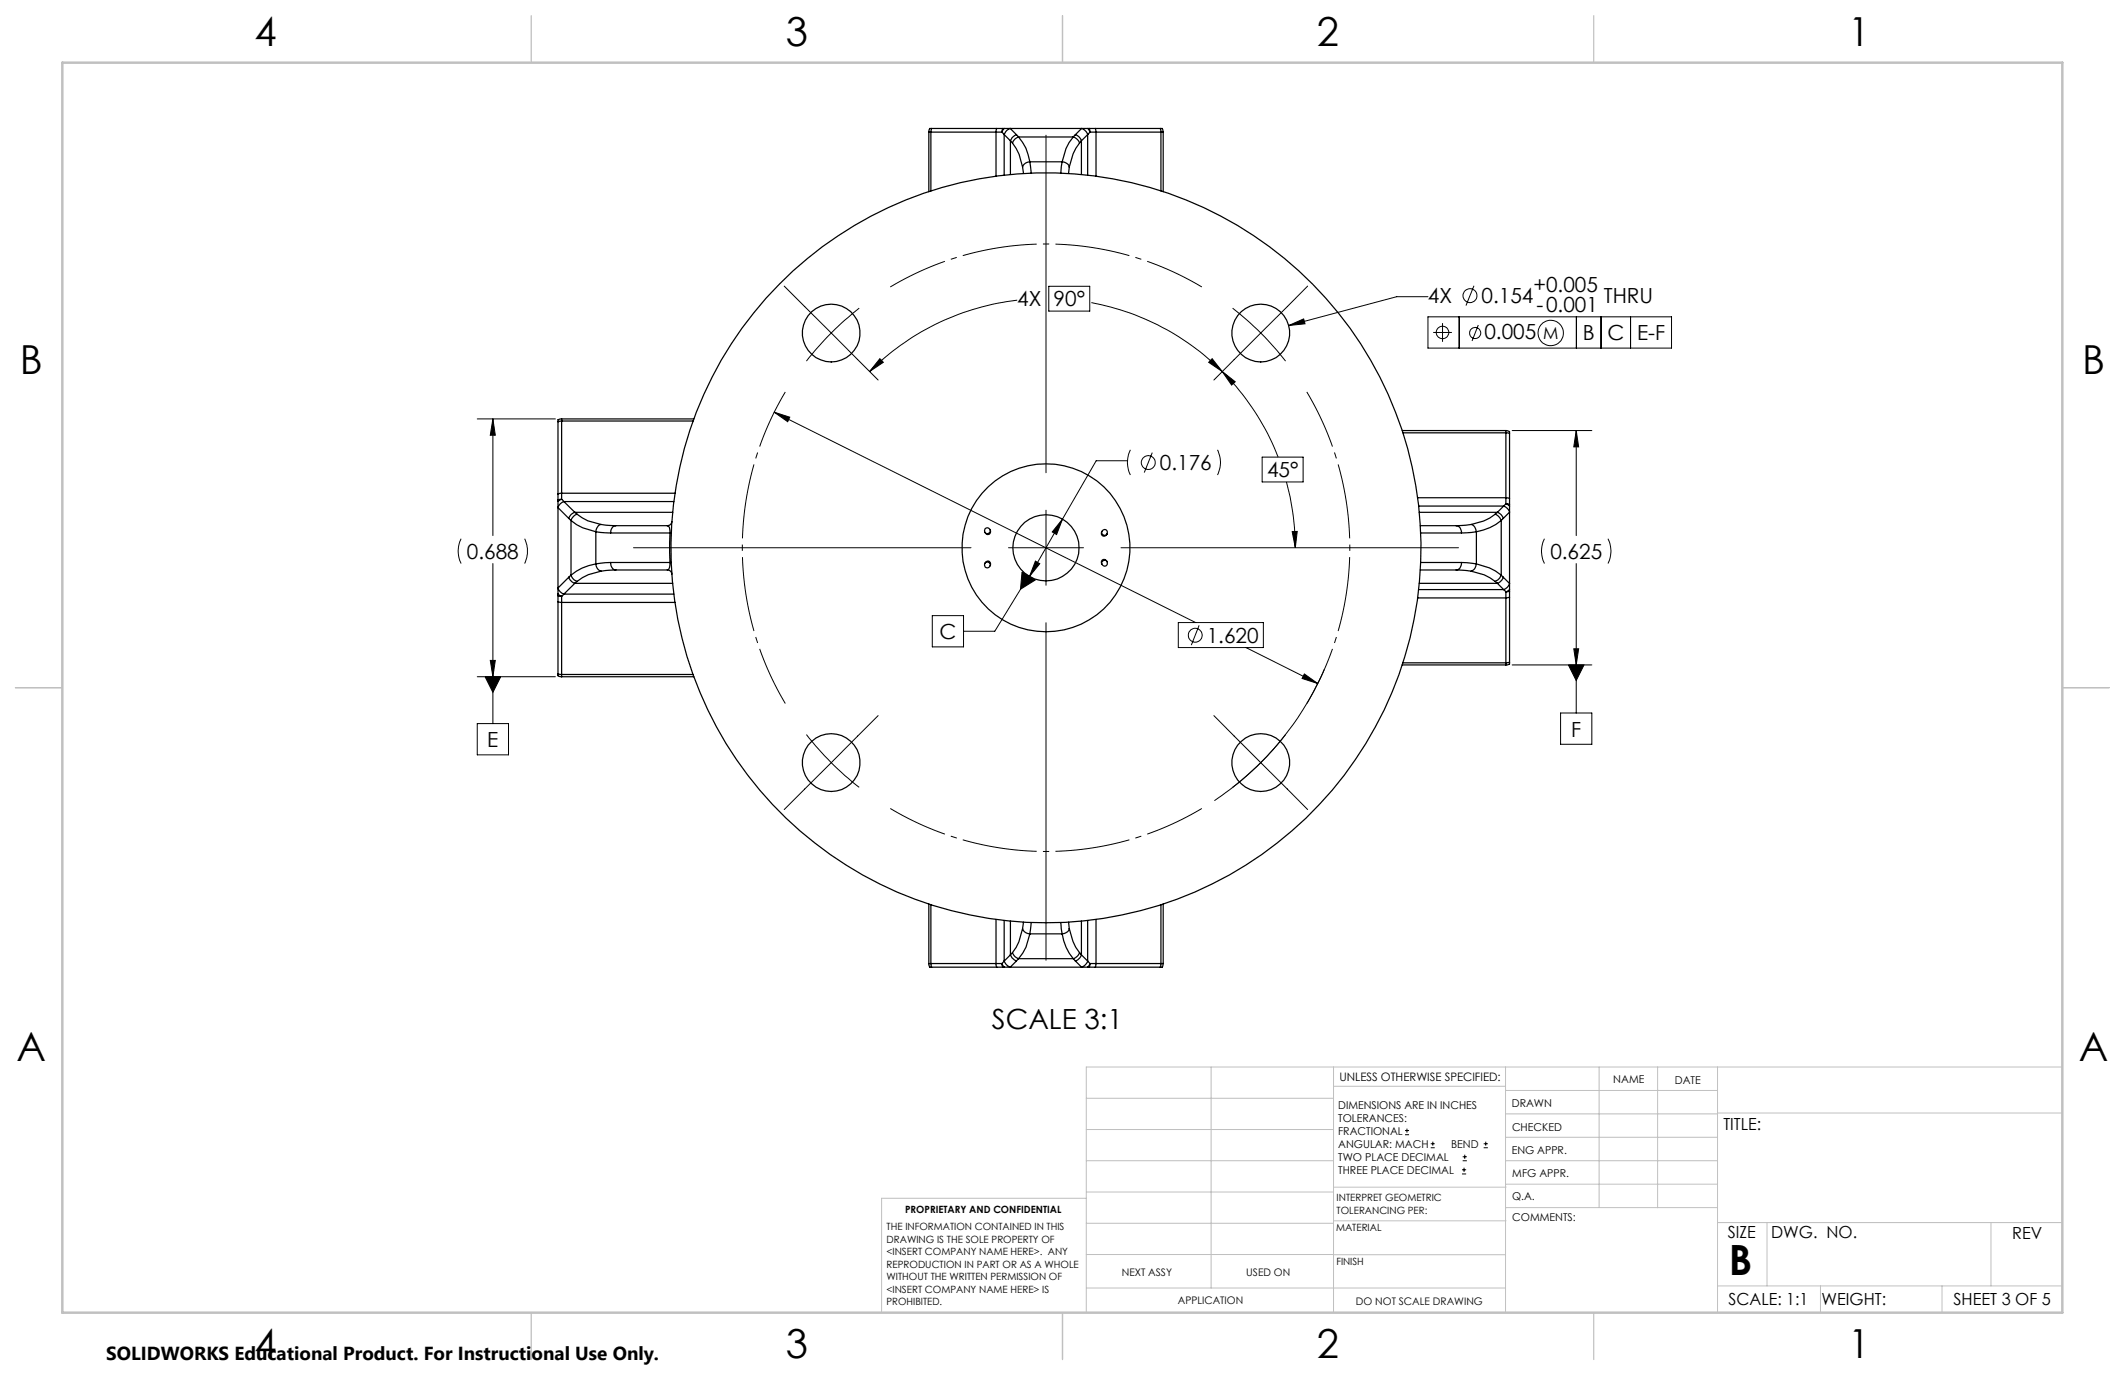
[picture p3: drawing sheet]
<svg xmlns="http://www.w3.org/2000/svg" width="432mm" height="279mm" viewBox="0 0 432 279" stroke-linecap="round" stroke-linejoin="round" font-family="sans-serif">
<g fill="none" stroke="#000" stroke-width=".25">
<path d="M188.7 26.8h.5M188.7 26.8v12.1M189.2 26.8h13.2M189.2 26.8v12M189.3 26.1l-.1 .7M189.3 26.1h-.2a.26 .26 0 0 0-.3 .1 .26 .26 0 0 0 0 .3l-.1 .3M189.3 26.1h13.2M202.4 26.8h1.2M202.4 26.8v9M202.5 26.1l-.1 .7M202.5 26.1h1.3M203.6 26.8l.4 .5"/>
<path d="M203.8 26.1l-.2 .7M203.8 26.1h.2M204 26.1l-.4 .7M204 26.1h1.2M204 27.3l1.3 1.3M204 27.3v8.3M205.2 26.1a2.07 2.07 0 0 0-1.2 1.2M205.2 26.1h14.6M205.3 26.1l1.3 1.3M205.3 28.6l.4 .5M205.3 28.6v6.9M205.7 29.1l1.4 2.3 .7 2.5"/>
<path d="M206.6 27.4a2.01 2.01 0 0 0-1.3 1.2M206.6 27.4l.4 .4M207 27.8a1.81 1.81 0 0 0-1.3 1.3M207 27.8a9.5 9.5 0 0 1 2.3 5.1M207 27.8h11.1M207.8 33.9l.2 1.3M209.3 32.9a1.57 1.57 0 0 0-1.5 1M209.3 32.9l.2 2.3M209.3 32.9h6.5M215.8 32.9a1.48 1.48 0 0 1 1.5 1M215.8 32.9l-.3 2.3M217.3 33.9l-.2 1.3"/>
<path d="M218.1 27.8l-.9 1.2-.6 1.2-.8 2.7M218.1 27.8a1.95 1.95 0 0 1 1.3 1.3M218.5 27.4l-.4 .4M218.5 27.4a1.81 1.81 0 0 1 1.2 1.2M219.4 29.1l-1.3 2.2-.8 2.6M219.7 28.6l-.3 .5M219.7 28.6v6.9M219.8 26.1l-1.3 1.3M219.8 26.1a2.07 2.07 0 0 1 1.2 1.2M219.8 26.1h1.3M221 27.3l-1.3 1.3M221 27.3v8.3"/>
<path d="M221.1 26.1l.4 .7M221.1 26.1h.2M221.3 26.1l.2 .7M221.3 26.1h1.3M221.5 26.8l-.5 .5M221.5 26.8h1.2M222.6 26.1l.1 .7M222.6 26.1h13.2M222.7 26.8h13.2M222.7 26.8v9M235.8 26.1l.1 .7M235.8 26.1h.1a.55 .55 0 0 1 .5 .7"/>
<path d="M235.9 26.8h.5M235.9 26.8v12M236.4 26.8v12.1M113.4 85.7v14.7M114.1 85.5l-.7 .2M114.1 85.1v.4M114.1 85.1l-.4 .1a.36 .36 0 0 0-.3 .1 .36 .36 0 0 0 0 .4M114.1 85.5v14.7M114.1 85.1h26.9M114.1 85.5h26.7M284.9 87.5h21.1M285.1 87.9h20.9"/>
<path d="M306 87.9l.7 .2M306 87.5v.4M306 87.5l.7 .2v.4M306 87.9v13.2M306.7 88.1v13.2M113.4 119.5a1.9 1.9 0 0 0 1.2 1.2M113.4 119.5v1.2M113.4 101.9v1.2M113.4 101.6v.3M113.4 100.4v1.2M113.4 103.1v16.4M113.4 103.2l2.2 2.1"/>
<path d="M114.1 101.5l-.7 .4M114.1 101.5l.5 .4M114.1 100.2v1.3M114.1 101.5l-.7 .1M114.1 100.2l-.7 .2M114.1 100.2h23.1M114.6 101.9a1.9 1.9 0 0 0-1.2 1.2M114.6 101.9l2.2 2.2M114.6 101.9h22.3M115.6 117.3a2.01 2.01 0 0 0 1.2 1.2M115.6 105.3l.4 .5M115.6 117.3l-2.2 2.2"/>
<path d="M116 116.9a1.95 1.95 0 0 0 1.3 1.2M116 105.8l1.2 .8 1.2 .6 2.7 .9M116 116.9l-.4 .4M116 105.8v11.1M116.8 104.1l.5 .4M116.8 104.1a1.81 1.81 0 0 0-1.2 1.2M116.8 118.5l-2.2 2.2M116.8 118.5h19.9M116.8 104.1h19.9M117.3 118.1l-.5 .4M117.3 104.5l2.2 1.3 2.6 .8M117.3 104.5a1.95 1.95 0 0 0-1.3 1.3"/>
<path d="M121.1 108.1l3 .2M121.1 114.6a1.57 1.57 0 0 0 1 1.5M121.1 114.6a10.2 10.2 0 0 0-5.1 2.3M121.1 108.1v6.5M122.1 106.6a1.57 1.57 0 0 0-1 1.5M122.1 106.6l3 .2M122.1 116.1l-2.5 .7-1.2 .6-1.1 .7M124.1 114.3a1.33 1.33 0 0 0 1 1.5M124.1 114.3l-3 .3M124.1 114.3h12M124.1 108.3h12M125.1 106.8a1.32 1.32 0 0 0-1 1.5"/>
<path d="M125.1 115.8l-3 .3M125.1 115.8h10.5M125.1 106.8h10.5M135.6 115.8a.91 .91 0 0 1 .9 .9M135.6 106.8a1.59 1.59 0 0 1 .5 1.5M136.1 114.3v.4a1.14 1.14 0 0 1-.5 1.1M136.1 108.3h.3M136.1 108.3v6M136.4 114.3h-.3M136.5 106a.91 .91 0 0 1-.9 .8M200.1 114.5a.6 .6 0 0 1 .9-.5 .6 .6 0 0 1 .2 .9M200.1 114.5a.6 .6 0 0 0 .3 .9 .6 .6 0 0 0 .8-.5"/>
<path d="M200.1 114.5a.61 .61 0 0 1 .8-.2 .61 .61 0 0 1 .3 .6M201.2 107.7a.6 .6 0 0 1-.2 .9 .6 .6 0 0 1-.9-.4M201.2 107.7a.6 .6 0 0 0-.8-.4 .6 .6 0 0 0-.3 .9M201.2 107.7a.61 .61 0 0 1-.3 .7 .61 .61 0 0 1-.8-.2M223.9 108a.59 .59 0 0 0 .2 .9 .59 .59 0 0 0 .8-.4M223.9 108a.59 .59 0 0 1 .8-.4 .59 .59 0 0 1 .2 .9M223.9 108a.59 .59 0 0 0 .3 .7 .59 .59 0 0 0 .7-.2M224.9 114.1a.59 .59 0 0 0-.8-.4 .59 .59 0 0 0-.2 .9M224.9 114.1a.59 .59 0 0 0-.7-.2 .59 .59 0 0 0-.3 .7M224.9 114.1a.59 .59 0 0 1-.2 .9 .59 .59 0 0 1-.8-.4M288.1 101.1h17.9M288.3 119.8h17.2"/>
<path d="M288.3 102.8h17.2M288.4 118.5h15.9M288.4 104.1h15.9M288.6 115.8h7.3M288.6 106.8h7.3M288.7 114.3h8.3M288.7 108.3h8.3M295.9 106.8a1.26 1.26 0 0 1 1.1 1.5M295.9 115.8l3 .3M297 114.3a1.27 1.27 0 0 1-1.1 1.5M297 114.3l3 .3M298.9 106.6l-3 .2"/>
<path d="M298.9 106.6a1.57 1.57 0 0 1 1.1 1.5M298.9 116.1l2.7 .7 2.2 1.3M300 108.1l-3 .2M300 114.6a1.57 1.57 0 0 1-1.1 1.5M300 114.6l2.6 .8 1.3 .6 1.1 .9M300 108.1v6.5M303.8 118.1l.5 .4M303.8 104.5l-1.1 .8-1.2 .6-2.6 .7M303.8 104.5a2.19 2.19 0 0 1 1.2 1.3M304.3 104.1l-.5 .4M304.3 104.1a1.85 1.85 0 0 1 1.2 1.2M304.3 118.5l1.2 1.3"/>
<path d="M305 116.9a2.19 2.19 0 0 1-1.2 1.2M305 105.8a10.6 10.6 0 0 1-5 2.3M305 116.9l.5 .4M305 105.8v11.1M305.5 117.3a2.07 2.07 0 0 1-1.2 1.2M305.5 105.3l-.5 .5M305.5 117.3l1.2 1.3M305.5 102.8a1.9 1.9 0 0 1 1.2 1.2M305.5 119.8l.5 .5M305.5 102.8l-1.2 1.3M306 102.4l-.5 .4M306 102.4l.7 .4"/>
<path d="M306 101.1v1.3M306 102.4l.7 .1M306 101.1l.7 .2M306.7 118.6a1.9 1.9 0 0 1-1.2 1.2M306.7 119.8l-.7 .5M306.7 118.6v1.2M306.7 102.8v1.2M306.7 119.8v.3M306.7 102.5v.3M306.7 101.3v1.2M306.7 104.1l-1.2 1.2M306.7 104v14.6"/>
<path d="M113.4 120.7l.7 .5M113.4 121l.7 .2M113.4 120.7v.3M113.4 122.3l.7 .1M113.4 121v1.3M113.4 136.9l.7 .2M113.4 136.9v.2a.55 .55 0 0 0 .7 .4M113.4 122.3v14.6M114.1 121.2v1.2M114.1 137.1v.4M114.1 122.4v14.7M114.1 137.5h26.9"/>
<path d="M114.1 122.4h23.1M114.1 137.1h26.7M114.6 120.7l-.5 .5M114.6 120.7h22.3M284.9 135.1h21.1M285.1 134.7h20.9M288.1 121.5h17.9M306 120.3v1.2M306 134.7v.4M306 121.5v13.2M306.7 120.1l-.7 .2M306.7 121.4l-.7 .1"/>
<path d="M306.7 120.1v1.3M306.7 134.5l-.7 .2M306.7 134.5v.4l-.7 .2M306.7 121.4v13.1M188.7 195.8l.1 .4a.36 .36 0 0 0 .1 .3 .36 .36 0 0 0 .4 0M188.7 195.8h.5M188.7 183.7v12.1M189.2 195.8l.1 .7M189.2 195.8h13.2M189.2 183.8v12M189.3 196.5h13.2M202.4 195.8h1.2"/>
<path d="M202.4 195.8l.1 .7M202.4 186.8v9M202.5 196.5h1.3M203.6 195.8l.4 .7M203.6 195.8l.2 .7M203.8 196.5h.2M204 195.3a2.07 2.07 0 0 0 1.2 1.2M204 195.3l-.4 .5M204 196.5h1.2M204 187v8.3M205.2 196.5h14.6M205.3 194a2.27 2.27 0 0 0 1.3 1.3"/>
<path d="M205.3 194l-1.3 1.3M205.3 187.2v6.8M205.7 193.6l-.4 .4M205.7 193.6a1.81 1.81 0 0 0 1.3 1.2M206.6 195.3l-1.3 1.2M207 194.8l-.4 .5M207 194.8h11.1M207.8 188.7a1.57 1.57 0 0 0 1.5 1.1M207.8 188.7l-.8 2.6-.5 1.2-.8 1.1M208 187.4l-.2 1.3M209.3 189.8l-.8 2.6-.7 1.3-.8 1.1M209.3 189.8h6.5"/>
<path d="M209.5 187.5l-.2 2.3M215.5 187.5l.3 2.3M215.8 189.8a10.1 10.1 0 0 0 2.3 5M217.1 187.4l.2 1.3M217.3 188.7a1.48 1.48 0 0 1-1.5 1.1M217.3 188.7l.7 2.6 .6 1.2 .8 1.1M218.1 194.8l.4 .5M218.5 195.3l1.3 1.2M219.4 193.6l.3 .4M219.4 193.6a1.95 1.95 0 0 1-1.3 1.2M219.7 194a2.01 2.01 0 0 1-1.2 1.3M219.7 194l1.3 1.3"/>
<path d="M219.7 187.2v6.8M219.8 196.5h1.3M221 195.3a2.07 2.07 0 0 1-1.2 1.2M221 195.3l.5 .5M221 187v8.3M221.1 196.5h.2M221.3 196.5h1.3M221.5 195.8l-.4 .7M221.5 195.8h1.2M221.5 195.8l-.2 .7M222.6 196.5h13.2M222.7 195.8l-.1 .7"/>
<path d="M222.7 195.8h13.2M222.7 186.8v9M235.9 195.8l-.1 .7M235.9 195.8h.5M235.9 183.8v12M236.4 195.8l-.1 .4a.36 .36 0 0 1-.2 .3 .36 .36 0 0 1-.3 0M236.4 183.7v12.1"/>
<circle cx="168.9" cy="67.7" r="5.9"/>
<circle cx="256.2" cy="67.7" r="5.9"/>
<circle cx="212.5" cy="111.3" r="17.1"/>
<circle cx="212.5" cy="111.3" r="76.2"/>
<circle cx="212.5" cy="111.3" r="6.7"/>
<circle cx="168.9" cy="155" r="5.9"/>
<circle cx="256.2" cy="155" r="5.9"/>
</g>
<g fill="none" stroke="#000" stroke-width=".2">
<path d="M212.5 27.5v68.6M159.3 58.1l9.6 9.6M213.1 58.2h8.3v5h-8.3zM265.7 58.1l-9.5 9.6M299.5 58.1l-1.6 4M168.9 67.7l-3.2 3.5-1.8 2.2M168.9 67.7l9.5 9.5M174.6 62.6l-2.9 2.5-2.8 2.6M178.8 72.9l.7 .7-2.8 1.9zM206.7 61a50.6 50.6 0 0 0-30 14.5M221.8 61.5a51.2 51.2 0 0 1 26.6 14M246.3 72.9l2.1 2.6-2.8-1.9z"/>
<path d="M248.4 75.5l2.6 2.1-.7 .6zM248.4 75.5a50.2 50.2 0 0 1 11.3 17.4M250.5 62.6l2.9 2.5 2.8 2.6M256.2 67.7l3.2 3.5 1.8 2.2M256.2 67.7l-9.5 9.5M261.9 66.1l3-1.3 .3 1zM290.2 60.3h-6.4l-21.9 5.8M290.2 64.4h49.5v6.3h-49.5zM291.2 67.6h3.8M293.1 65.7v3.8M296.5 64.4v6.3M300.4 66l-1.3 3.3"/>
<path d="M320.3 64.4v6.3M325.3 64.4v6.3M331.3 64.4v6.3M97 85.1h15.9M100.2 85.1l.4 3.3h-1zM100.2 85.1v23.7M157.3 83.7l3.2 1.1-.4 .9zM157.3 83.7l85.7 42.8M229.1 93.6h-6.4l-6.8 11.9M229.7 91.4a5.7 5.7 0 0 0 0 5.1M234.1 92l-1.6 4M247.4 91.4a5.7 5.7 0 0 1 0 5.1"/>
<path d="M256.5 92.9h8.3v5h-8.3zM261.4 97.9a51.6 51.6 0 0 1 1.8 13.4M307.3 87.5h16.2M320.3 87.5l.5 3.3h-1zM320.3 87.5v21.3M93.7 109.5a5.6 5.6 0 0 0 0 5M100.2 114.5v32.5M106.6 109.5a5.9 5.9 0 0 1 0 5M128.7 111.3h68.6M204.9 111.3h15.3M207.7 116.2l2.7 1.7-3 1.8zM209 117.1l-6.9 11.2h-6.3"/>
<path d="M210.4 114l.9 .5-2.1 2.6zM212.5 103.7v15.2M215.9 105.5l-1.2 3.1-.9-.5zM215.9 105.5l-6.7 11.6M227.8 111.3h68.6M262.6 108h1l-.4 3.3zM313.8 109.5a5.6 5.6 0 0 0 0 5M320.3 114.5v30.4M326.7 109.5a5.6 5.6 0 0 1 0 5M97 137.5h15.9M98.6 137.5h3.1l-1.5 3.2zM99.6 134.2h1l-.4 3.3z"/>
<path d="M189.4 125.1h6.4v6.3h-6.4zM212.5 126.5v68.6M239.4 126.5h17.3v5.1h-17.3zM243.7 127.1l-1.6 4M253.2 131.6l14.6 7.3M265 136.9l2.8 2-3.2-1zM269.1 136a61.7 61.7 0 0 1-22.3 26.7M307.3 135.1h16.2M318.7 135.1h3.2l-1.6 3.2zM319.8 131.8h1l-.5 3.3zM97 147h6.3v6.4h-6.3zM163.9 149.3l1.8 2.2 3.2 3.5"/>
<path d="M168.9 155l2.8 2.6 2.9 2.4M168.9 155l-9.6 9.5M178.4 145.4l-9.5 9.6M246.7 145.4l19 19.1M261.2 149.3a59.5 59.5 0 0 1-10.7 10.7M317.1 144.9h6.4v6.3h-6.4zM285.5 230.6h.8M285.5 229.7h.8M285.9 229.3v.9M290.7 233.2h.8M290.7 232.4h.8M291.1 232v.8"/>
<path d="M297.1 238.5h.8M297.1 237.7h.8M297.2 235.9h.9M297.2 235.1h.9M297.5 237.3v.8M297.6 234.6v.9M301.5 233.2h.8M301.5 232.4h.8M301.9 232v.8"/>
<circle cx="293.1" cy="67.5" r="1.27"/>
<circle cx="298.7" cy="60.1" r="1.41"/>
<circle cx="299.8" cy="67.7" r="1.13"/>
<circle cx="315.1" cy="67.7" r="2.57"/>
<circle cx="233.3" cy="94" r="1.41"/>
<circle cx="242.9" cy="129.1" r="1.41"/>
</g>
<path d="M244.2 58.3a61.7 61.7 0 0 0-63.3 0M159.6 79.6a61.7 61.7 0 0 0 0 63.4M265.5 143a61.7 61.7 0 0 0 0-63.4M180.9 164.3a61.7 61.7 0 0 0 63.3 0" fill="none" stroke="#000" stroke-width=".2" stroke-dasharray="15.2 1.3 1.3 1.3" stroke-dashoffset="3" stroke-linecap="butt"/>
<g fill="none" stroke="#c0c0c0" stroke-width=".2">
<path d="M246.1 216.8v44.9M271 216.8v49.9M305.9 216.8v49.9M324.9 216.8v28.6M336.8 216.8v28.6M349 216.8v49.9M419.1 216.8h-198.4v49.9M220.7 235.9h50.3M220.7 229.5h50.3M220.7 223.2h50.3M271 220.7h34.9M305.9 231.1h43.1"/>
<path d="M305.9 226.3h43.1M305.9 221.6h43.1M305.9 235.9h43.1M349 226.2h70.1M220.7 248.6h50.3M220.7 242.2h50.3M220.7 254.9h50.3M220.7 243.5h-41.6v23.2M271 255h34.9M271 248.1h35M271 241.2h35M305.9 240.6h43.1"/>
<path d="M306 245.4h43M349 248.4h70.1M359.1 248.4v12.9M404.6 248.4v12.9M220.7 261.7h85.2M349 261.3h70.1M369.9 261.3v5.4M394.6 261.3v5.4"/>
</g>
<path d="M108 3.2v9.5M215.9 3.2v9.5M323.8 3.2v9.5M3.1 139.7h9.6M419.1 139.7h9.5M108 266.7v9.6M215.9 266.7v9.6M323.8 266.7v9.6" fill="none" stroke="#c0c0c0" stroke-width=".25"/>
<path d="M12.7 12.7h406.4v254h-406.4z" fill="none" stroke="#c0c0c0" stroke-width=".5"/>
<g fill="#000">
<path d="M261.9 66.1l3.3-.3-.3-1zM157.3 83.7l2.8 2 .4-.9zM265 136.9l-.4 1 3.2 1zM100.2 85.1l.4 3.3h-1zM99.6 134.2h1l-.4 3.3zM320.3 87.5l.5 3.3h-1zM319.8 131.8h1l-.5 3.3zM262.6 108h1l-.4 3.3zM248.4 75.5l2.6 2.1-.7 .6zM246.3 72.9l2.1 2.6-2.8-1.9zM178.8 72.9l.7 .7-2.8 1.9zM210.4 114l-1.2 3.1 2.1-2.6zM215.9 105.5l-2.1 2.6 .9 .5z"/>
<path d="M98.6 137.5h3.1l-1.5 3.2zM318.7 135.1h3.2l-1.6 3.2zM207.7 116.2l2.7 1.7-3 1.8z"/>
</g>
<text font-size="8.5" x="351.3" y="259">B</text>
<g font-size="8.1">
<text x="51.7" y="9.3">4</text>
<text x="159.7" y="9.3">3</text>
<text x="267.6" y="9.3">2</text>
<text x="375.6" y="9.3">1</text>
<text x="4" y="76">B</text>
<text x="423.1" y="76">B</text>
<text x="3.3" y="215.7">A</text>
<text x="422.4" y="215.7">A</text>
<text x="51.7" y="276">4</text>
<text x="159.7" y="276">3</text>
<text x="267.6" y="276">2</text>
<text x="375.6" y="276">1</text>
</g>
<text font-size="5.6" x="201.6" y="209.1">SCALE 3:1</text>
<g font-size="4.2">
<text x="311.6" y="59.3">+0.005</text>
<text x="206.7" y="62.3">4X</text>
<text x="214.1" y="62.3">90°</text>
<text x="290.2" y="61.6">4X</text>
<text x="301" y="61.6">0.154</text>
<text x="312.2" y="63.4">-0.001</text>
<text x="325.9" y="61.6">THRU</text>
<text x="301.6" y="68.9">0.005</text>
<text x="321.6" y="69.1">B</text>
<text x="326.6" y="69.1">C</text>
<text x="332.6" y="69.1">E-F</text>
<text x="235.7" y="95.5">0.176</text>
<text x="257.5" y="97">45°</text>
<text x="94.9" y="113.6">0.688</text>
<text x="315" y="113.6">0.625</text>
<text x="190.9" y="129.8">C</text>
<text x="245.2" y="130.6">1.620</text>
<text x="319.3" y="149.7">F</text>
<text x="99" y="151.8">E</text>
</g>
<text font-size="3.8" x="21.6" y="276.3">SOLIDWORKS Educational Product. For Instructional Use Only.</text>
<g font-size="3.4">
<text x="313.6" y="68.8">M</text>
<text x="350.2" y="229.5">TITLE:</text>
<text x="351.1" y="251.6">SIZE</text>
<text x="359.9" y="251.6">DWG. NO.</text>
<text x="408.9" y="251.7">REV</text>
<text x="351.2" y="265.2">SCALE: 1:1</text>
<text x="370.1" y="265.3">WEIGHT:</text>
<text x="396.9" y="265.2">SHEET 3 OF 5</text>
</g>
<text font-size="2.4" x="272.2" y="219.7">UNLESS OTHERWISE SPECIFIED:</text>
<g font-size="2.2">
<text x="327.8" y="220.1">NAME</text>
<text x="340.3" y="220.2">DATE</text>
<text x="271.9" y="225.3">DIMENSIONS ARE IN INCHES</text>
<text x="271.9" y="227.9">TOLERANCES:</text>
<text x="307.2" y="224.9">DRAWN</text>
<text x="271.9" y="230.6">FRACTIONAL</text>
<text x="271.9" y="233.2">ANGULAR: MACH</text>
<text x="294.9" y="233.2">BEND</text>
<text x="307.3" y="229.8">CHECKED</text>
<text x="271.9" y="235.9">TWO PLACE DECIMAL</text>
<text x="271.9" y="238.5">THREE PLACE DECIMAL</text>
<text x="307.2" y="234.5">ENG APPR.</text>
<text x="307.3" y="239.2">MFG APPR.</text>
<text x="307.3" y="243.9">Q.A.</text>
<text x="307.3" y="248.1">COMMENTS:</text>
</g>
<g font-size="2.1">
<text x="227.9" y="259.2">NEXT ASSY</text>
<text x="253.3" y="259.2">USED ON</text>
<text x="239.3" y="265">APPLICATION</text>
<text x="275.5" y="265.1">DO NOT SCALE DRAWING</text>
</g>
<g font-size="2">
<text x="271.6" y="244.1">INTERPRET GEOMETRIC</text>
<text x="180.2" y="250">THE INFORMATION CONTAINED IN THIS</text>
<text x="183.9" y="246.4">PROPRIETARY AND CONFIDENTIAL</text>
<text x="271.5" y="250.2">MATERIAL</text>
<text x="271.6" y="246.6">TOLERANCING PER:</text>
<text x="180.2" y="252.5">DRAWING IS THE SOLE PROPERTY OF</text>
<text x="180.2" y="255.1">&lt;INSERT COMPANY NAME HERE&gt;. ANY</text>
<text x="180.2" y="257.6">REPRODUCTION IN PART OR AS A WHOLE</text>
<text x="271.5" y="257">FINISH</text>
<text x="180.2" y="260.1">WITHOUT THE WRITTEN PERMISSION OF</text>
<text x="180.2" y="262.6">&lt;INSERT COMPANY NAME HERE&gt; IS</text>
<text x="180.2" y="265.2">PROHIBITED.</text>
</g>
</svg>
